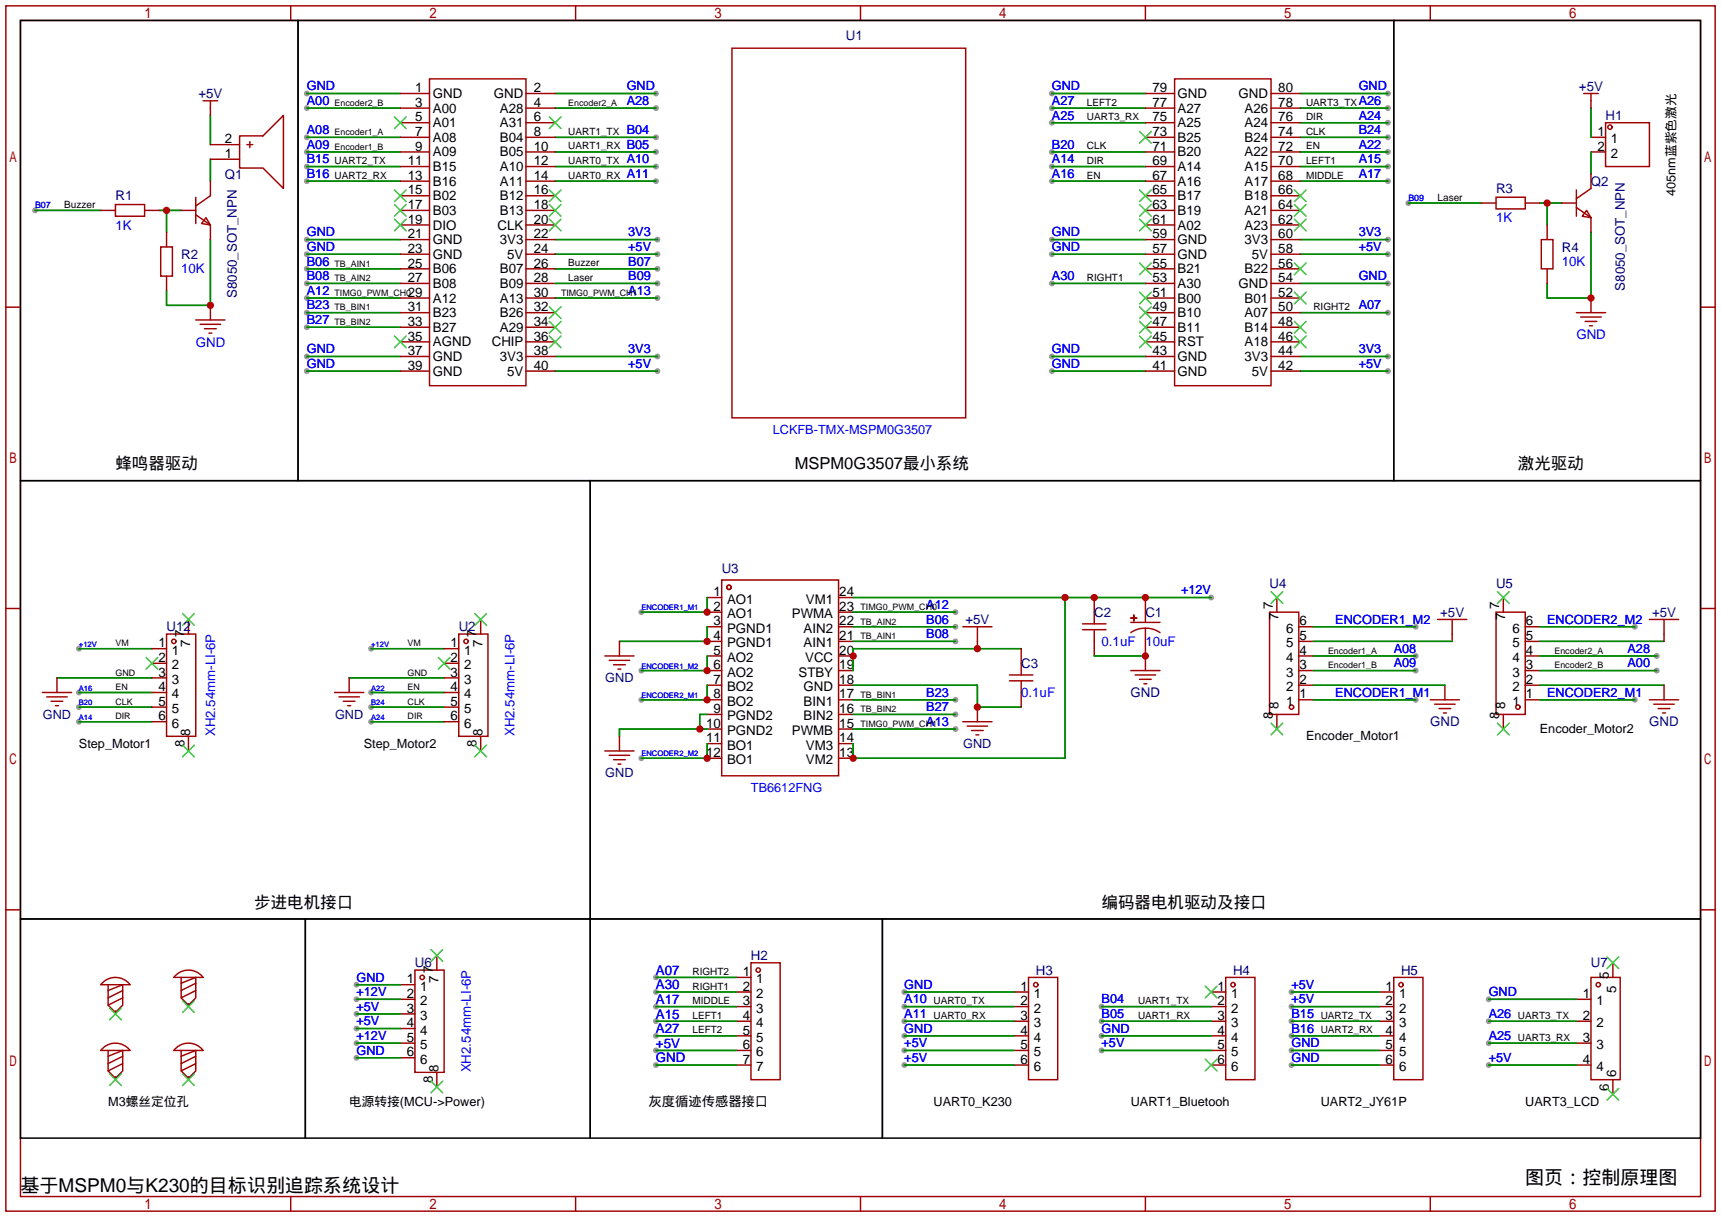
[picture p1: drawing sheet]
<svg xmlns="http://www.w3.org/2000/svg" width="299mm" height="212mm" viewBox="0 0 299 212" stroke-linecap="round" stroke-linejoin="round" font-family="sans-serif">
<g fill="#999">
<circle cx="53.3" cy="29" r=".51"/>
<circle cx="53.3" cy="18.8" r=".51"/>
<circle cx="53.3" cy="16.3" r=".51"/>
<circle cx="114.3" cy="62" r=".51"/>
<circle cx="114" cy="18.8" r=".51"/>
<circle cx="114" cy="16.3" r=".51"/>
<circle cx="114.3" cy="64.5" r=".51"/>
<circle cx="114" cy="23.9" r=".51"/>
<circle cx="114" cy="29" r=".51"/>
<circle cx="114" cy="31.5" r=".51"/>
<circle cx="114.3" cy="41.7" r=".51"/>
<circle cx="114.3" cy="46.7" r=".51"/>
<circle cx="114.3" cy="44.2" r=".51"/>
<circle cx="53.3" cy="26.4" r=".51"/>
<circle cx="53.3" cy="23.9" r=".51"/>
<circle cx="114.3" cy="51.8" r=".51"/>
<circle cx="114" cy="26.4" r=".51"/>
<circle cx="53.3" cy="31.5" r=".51"/>
<circle cx="53.3" cy="41.7" r=".51"/>
<circle cx="53.3" cy="46.7" r=".51"/>
<circle cx="53.3" cy="44.2" r=".51"/>
<circle cx="53.3" cy="51.8" r=".51"/>
<circle cx="53.3" cy="49.3" r=".51"/>
<circle cx="53.3" cy="54.4" r=".51"/>
<circle cx="53.3" cy="62" r=".51"/>
<circle cx="53.3" cy="64.5" r=".51"/>
<circle cx="53.3" cy="56.9" r=".51"/>
<circle cx="241.3" cy="44.2" r=".51"/>
<circle cx="241.3" cy="64.5" r=".51"/>
<circle cx="241.3" cy="62" r=".51"/>
<circle cx="241.3" cy="54.4" r=".51"/>
<circle cx="241.3" cy="49.3" r=".51"/>
<circle cx="241.3" cy="26.4" r=".51"/>
<circle cx="241.3" cy="23.9" r=".51"/>
<circle cx="241.3" cy="29" r=".51"/>
<circle cx="241.3" cy="31.5" r=".51"/>
<circle cx="241.3" cy="41.7" r=".51"/>
<circle cx="182.9" cy="16.3" r=".51"/>
<circle cx="182.9" cy="21.3" r=".51"/>
<circle cx="182.9" cy="18.8" r=".51"/>
<circle cx="182.9" cy="29" r=".51"/>
<circle cx="182.9" cy="26.4" r=".51"/>
<circle cx="182.9" cy="31.5" r=".51"/>
<circle cx="182.9" cy="44.2" r=".51"/>
<circle cx="182.9" cy="41.7" r=".51"/>
<circle cx="182.9" cy="49.3" r=".51"/>
<circle cx="182.9" cy="64.5" r=".51"/>
<circle cx="182.9" cy="62" r=".51"/>
<circle cx="241.3" cy="16.3" r=".51"/>
<circle cx="241.3" cy="21.3" r=".51"/>
<circle cx="241.3" cy="18.8" r=".51"/>
<circle cx="6.1" cy="36.6" r=".51"/>
<circle cx="210.6" cy="103.9" r=".51"/>
<circle cx="166.1" cy="111.5" r=".51"/>
<circle cx="166.1" cy="109" r=".51"/>
<circle cx="166.1" cy="106.4" r=".51"/>
<circle cx="166.1" cy="121.7" r=".51"/>
<circle cx="166.1" cy="124.2" r=".51"/>
<circle cx="166.1" cy="126.7" r=".51"/>
<circle cx="111.5" cy="106.4" r=".51"/>
<circle cx="111.5" cy="116.6" r=".51"/>
<circle cx="111.5" cy="121.7" r=".51"/>
<circle cx="111.5" cy="131.8" r=".51"/>
<circle cx="246.1" cy="109" r=".51"/>
<circle cx="246.1" cy="114" r=".51"/>
<circle cx="246.1" cy="116.6" r=".51"/>
<circle cx="246.1" cy="121.7" r=".51"/>
<circle cx="284.2" cy="109" r=".51"/>
<circle cx="288" cy="114" r=".51"/>
<circle cx="288" cy="116.6" r=".51"/>
<circle cx="284.2" cy="121.7" r=".51"/>
<circle cx="62" cy="171.2" r=".51"/>
<circle cx="62" cy="173.7" r=".51"/>
<circle cx="62" cy="181.4" r=".51"/>
<circle cx="62" cy="183.9" r=".51"/>
<circle cx="62" cy="176.3" r=".51"/>
<circle cx="62" cy="178.8" r=".51"/>
<circle cx="157.2" cy="175" r=".51"/>
<circle cx="157.2" cy="177.5" r=".51"/>
<circle cx="157.2" cy="180.1" r=".51"/>
<circle cx="157.2" cy="182.6" r=".51"/>
<circle cx="191.5" cy="175" r=".51"/>
<circle cx="191.5" cy="177.5" r=".51"/>
<circle cx="191.5" cy="180.1" r=".51"/>
<circle cx="191.5" cy="182.6" r=".51"/>
<circle cx="258.8" cy="185.2" r=".51"/>
<circle cx="157.2" cy="172.5" r=".51"/>
<circle cx="157.2" cy="185.2" r=".51"/>
<circle cx="224.5" cy="175" r=".51"/>
<circle cx="224.5" cy="182.6" r=".51"/>
<circle cx="224.5" cy="180.1" r=".51"/>
<circle cx="224.5" cy="177.5" r=".51"/>
<circle cx="224.5" cy="185.2" r=".51"/>
<circle cx="224.5" cy="172.5" r=".51"/>
<circle cx="258.8" cy="181.4" r=".51"/>
<circle cx="258.8" cy="177.5" r=".51"/>
<circle cx="258.8" cy="173.7" r=".51"/>
<circle cx="244.9" cy="35.3" r=".51"/>
<circle cx="13.7" cy="112.8" r=".51"/>
<circle cx="13.7" cy="120.4" r=".51"/>
<circle cx="13.7" cy="122.9" r=".51"/>
<circle cx="13.7" cy="125.5" r=".51"/>
<circle cx="64.5" cy="112.8" r=".51"/>
<circle cx="64.5" cy="120.4" r=".51"/>
<circle cx="64.5" cy="122.9" r=".51"/>
<circle cx="64.5" cy="125.5" r=".51"/>
<circle cx="114" cy="185.2" r=".51"/>
<circle cx="114" cy="182.6" r=".51"/>
<circle cx="114" cy="169.9" r=".51"/>
<circle cx="114" cy="172.5" r=".51"/>
<circle cx="114" cy="175" r=".51"/>
<circle cx="114" cy="177.5" r=".51"/>
<circle cx="114" cy="180.1" r=".51"/>
<circle cx="114.3" cy="49.3" r=".51"/>
</g>
<g fill="none" stroke="#a10000" stroke-width=".25">
<path d="M1 1h297.2v209.6h-297.2zM3.6 3.6h292.1v204.4h-292.1zM35.3 17.5h2.5M36.6 17.5v2.6M50.5 1v2.6M69.6 16.3h5.1M69.6 18.8h5.1M74.7 13.7h16.7v53.4h-16.7zM91.4 16.3h5.1M91.4 18.8h5.1M100.1 1v2.6M127.3 8.4h40.6v64.2h-40.6z"/>
<path d="M149.6 1v2.6M199.1 1v2.6M199.1 16.3h5.1M199.1 18.8h5.1M204.2 13.7h16.8v53.4h-16.8zM221 16.3h5.1M221 18.8h5.1M248.7 1v2.6M275.3 16.3h2.6M276.6 16.3v2.5M17.5 36.6h2.6M20.1 35.6h5v2h-5z"/>
<path d="M25.1 36.6h2.6M31.5 36.6h2.5M34 37.3l2.6 1.8M34 34.3v4.6M35.8 37.8l.8 1.3-1.5-.2zM36.6 31.5v2.5l-2.6 1.8M36.6 39.1v2.6M36.6 27.7h5.1M36.6 25.1h5.1M41.7 23.6h4l3.6-3.5v12.7l-3.6-3.6h-4zM42.9 25.1h1M43.4 24.6v1.1"/>
<path d="M69.6 21.3h5.1M69.6 23.9h5.1M69.6 29h5.1M69.6 39.1h5.1M69.6 26.4h5.1M69.6 31.5h5.1M69.6 34h5.1M69.6 36.6h5.1M91.4 21.3h5.1M91.4 23.9h5.1M91.4 29h5.1M91.4 39.1h5.1"/>
<path d="M91.4 26.4h5.1M91.4 31.5h5.1M91.4 34h5.1M91.4 36.6h5.1M199.1 21.3h5.1M199.1 23.9h5.1M199.1 29h5.1M199.1 39.1h5.1M199.1 26.4h5.1M199.1 31.5h5.1M199.1 34h5.1M199.1 36.6h5.1"/>
<path d="M221 21.3h5.1M221 23.9h5.1M221 29h5.1M221 39.1h5.1M221 26.4h5.1M221 31.5h5.1M221 34h5.1M221 36.6h5.1M257.6 35.3h2.5M260.1 34.3h5.1v2h-5.1zM265.2 35.3h2.5M269 39.1v2.6"/>
<path d="M271.5 35.3h2.6M274.1 36.1l2.5 1.7M274.1 33v4.6M275.8 36.6l.8 1.2-1.5-.2zM276.6 23.9h2.5M276.6 26.4h2.5M276.6 30.2v2.6l-2.5 1.7M276.6 37.8v2.6M279.1 21.3h7.7v7.7h-7.7zM1 53.4h2.6M27.9 42.9h2.1v5.1h-2.1zM29 40.4v2.5"/>
<path d="M29 48v2.5M34 55.6h5.1M34.8 56.4h3.6M35.6 57.2h2M36.3 57.9h.5M36.6 53.1v2.5M69.6 44.2h5.1M69.6 46.7h5.1M69.6 54.4h5.1M69.6 56.9h5.1M69.6 41.7h5.1M69.6 49.3h5.1"/>
<path d="M69.6 51.8h5.1M69.6 59.4h5.1M91.4 44.2h5.1M91.4 46.7h5.1M91.4 54.4h5.1M91.4 56.9h5.1M91.4 41.7h5.1M91.4 49.3h5.1M91.4 51.8h5.1M91.4 59.4h5.1M199.1 44.2h5.1M199.1 46.7h5.1"/>
<path d="M199.1 54.4h5.1M199.1 56.9h5.1M199.1 41.7h5.1M199.1 49.3h5.1M199.1 51.8h5.1M199.1 59.4h5.1M221 44.2h5.1M221 46.7h5.1M221 54.4h5.1M221 56.9h5.1M221 41.7h5.1M221 49.3h5.1"/>
<path d="M221 51.8h5.1M221 59.4h5.1M268 41.7h2v5h-2zM269 46.7v2.6M274.1 54.4h5M274.8 55.1h3.6M275.6 55.9h2M276.4 56.6h.5M276.6 51.8v2.6M295.7 53.4h2.5M69.6 62h5.1M69.6 64.5h5.1"/>
<path d="M91.4 62h5.1M91.4 64.5h5.1M199.1 62h5.1M199.1 64.5h5.1M221 62h5.1M221 64.5h5.1M1 105.8h2.6M9.9 117.9v2.5M26.4 112.8h2.6M26.4 115.3h2.6M26.4 117.9h2.6M29 110.2h5v17.8h-5z"/>
<path d="M32.8 107.7v2.5M60.7 117.9v2.5M77.2 112.8h2.6M77.2 115.3h2.6M77.2 117.9h2.6M79.8 110.2h5v17.8h-5zM83.6 107.7v2.5M105.2 114h5M105.9 114.8h3.6M106.7 115.6h2M107.4 116.3h.5M107.7 111.5v2.5"/>
<path d="M122.9 103.9h2.6M122.9 106.4h2.6M122.9 109h2.6M122.9 111.5h2.6M122.9 114h2.6M122.9 116.6h2.6M122.9 119.1h2.6M125.5 100.8h20.3v34.1h-20.3zM145.8 103.9h2.5M145.8 106.4h2.5M145.8 109h2.5M145.8 111.5h2.5"/>
<path d="M145.8 114h2.5M145.8 116.6h2.5M145.8 119.1h2.5M167.4 109h5.1M169.9 109v3.8M175.5 117.3h4.1M175.5 118.4h4.1M177.5 112.8v4.5M177.5 118.4v4.5M188.2 109.5h4.1M188.2 108.5h4.1M190.2 103.9v4.6"/>
<path d="M190.2 109.5v4.5M196.6 107.4l1 .1zM196.6 116.6h5.1M196.6 108.2h5.1M197.1 106.9v1zM197.4 117.3h3.5M198.1 118.1h2.1M198.9 118.9h.5M199.1 109.2a4.1 4.1 0 0 1 2.6 .8M199.1 109.2a4.1 4.1 0 0 0-2.5 .8M199.1 103.9v4.3M199.1 109.2v7.4"/>
<path d="M220.7 106.4h5.1v17.8h-5.1zM222 103.9v2.5M225.8 109h2.5M225.8 111.5h2.5M225.8 114h2.5M225.8 116.6h2.5M225.8 119.1h2.5M249.9 107.7h5.1M251.2 119.1v2.6M252.5 107.7v3.8M260.1 106.4h5.1v17.8h-5.1zM261.4 103.9v2.5"/>
<path d="M265.2 109h2.5M265.2 111.5h2.5M265.2 114h2.5M265.2 116.6h2.5M265.2 119.1h2.5M286.8 107.7h5M289.3 107.7v3.8M289.3 119.1v2.6M295.7 105.8h2.5M7.4 120.4h5M8.1 121.2h3.6M8.9 121.9h2"/>
<path d="M9.7 122.7h.5M26.4 125.5h2.6M26.4 120.4h2.6M26.4 122.9h2.6M32.8 128v2.6M58.2 120.4h5M58.9 121.2h3.6M59.7 121.9h2M60.5 122.7h.5M77.2 125.5h2.6M77.2 120.4h2.6M77.2 122.9h2.6"/>
<path d="M83.6 128v2.6M105.2 130.6h5M105.9 131.3h3.6M106.7 132.1h2M107.4 132.8h.5M107.7 128v2.6M122.9 121.7h2.6M122.9 124.2h2.6M122.9 126.7h2.6M122.9 129.3h2.6M122.9 131.8h2.6M145.8 121.7h2.5"/>
<path d="M145.8 124.2h2.5M145.8 126.7h2.5M145.8 129.3h2.5M145.8 131.8h2.5M167.4 125.5h5.1M168.1 126.2h3.6M168.9 127h2M169.7 127.8h.5M169.9 122.9v2.6M222 124.2v2.5M225.8 121.7h2.5M248.7 121.7h5"/>
<path d="M249.4 122.4h3.6M250.2 123.2h2M251 124h.5M261.4 124.2v2.5M265.2 121.7h2.5M286.8 121.7h5M287.5 122.4h3.6M288.3 123.2h2M289.1 124h.5M1 158.2h2.6M295.7 158.2h2.5M18 170.7a3.2 3.2 0 0 1 4.6 .5h-5.1z"/>
<path d="M18.8 171.2v3.6l1.3 1.2 1.2-1.2v-3.6l-2.5 1M20.1 175.8v.5M21.3 172.2l-2.5 1.3M21.3 173.5l-2.5 1.3M30.7 169.5a3.2 3.2 0 0 1 4.6 .4h-5.1zM31.5 169.9v3.6l1.3 1.3 1.2-1.3v-3.6l-2.5 1M32.8 174.5v.5M34 170.9l-2.5 1.3M34 172.2l-2.5 1.3M69.6 171.2h2.5M69.6 173.7h2.5M69.6 176.3h2.5"/>
<path d="M69.6 178.8h2.5M72.1 168.7h5.1v17.7h-5.1zM75.9 166.1v2.6M128 169.9h2.6M128 172.5h2.6M128 175h2.6M128 177.5h2.6M130.6 167.4h5v20.3h-5zM176.3 172.5h2.5M176.3 175h2.5M176.3 177.5h2.5M178.8 169.9h5.1v17.8h-5.1z"/>
<path d="M210.6 172.5h2.5M210.6 175h2.5M210.6 177.5h2.5M213.1 169.9h5.1v17.8h-5.1zM239.8 172.5h2.5M239.8 175h2.5M239.8 177.5h2.5M242.3 169.9h5.1v17.8h-5.1zM274.1 173.7h2.5M274.1 177.5h2.5M276.6 169.9h5.1v17.8h-5.1zM280.4 167.4v2.5"/>
<path d="M18 182.2a3.2 3.2 0 0 1 4.6 .4h-5.1zM18.8 182.6v3.6l1.3 1.3 1.2-1.3v-3.6l-2.5 1M20.1 187.2v.5M21.3 183.6l-2.5 1.3M21.3 184.9l-2.5 1.3M30.7 182.2a3.2 3.2 0 0 1 4.6 .4h-5.1zM31.5 182.6v3.6l1.3 1.3 1.2-1.3v-3.6l-2.5 1M32.8 187.2v.5M34 183.6l-2.5 1.3M34 184.9l-2.5 1.3M69.6 181.4h2.5M69.6 183.9h2.5"/>
<path d="M75.9 186.4v2.6M128 182.6h2.6M128 180.1h2.6M128 185.2h2.6M176.3 182.6h2.5M176.3 180.1h2.5M176.3 185.2h2.5M210.6 182.6h2.5M210.6 180.1h2.5M210.6 185.2h2.5M239.8 182.6h2.5M239.8 180.1h2.5"/>
<path d="M239.8 185.2h2.5M274.1 181.4h2.5M274.1 185.2h2.5M280.4 187.7v2.5M50.5 208v2.6M100.1 208v2.6M149.6 208v2.6M199.1 208v2.6M248.7 208v2.6"/>
<circle cx="279.9" cy="22.1" r=".38"/>
<circle cx="30.2" cy="111.5" r=".38"/>
<circle cx="81" cy="111.5" r=".38"/>
<circle cx="126.7" cy="102.1" r=".38"/>
<circle cx="224.5" cy="122.9" r=".38"/>
<circle cx="263.9" cy="122.9" r=".38"/>
<circle cx="73.4" cy="169.9" r=".38"/>
<circle cx="131.8" cy="168.7" r=".38"/>
<circle cx="180.1" cy="171.2" r=".38"/>
<circle cx="214.4" cy="171.2" r=".38"/>
<circle cx="243.6" cy="171.2" r=".38"/>
<circle cx="277.9" cy="171.2" r=".38"/>
</g>
<g fill="none" stroke="#008700" stroke-width=".25">
<path d="M53.3 18.8h16.3M53.3 16.3h16.3M96.5 18.8h17.5M96.5 16.3h17.5M182.9 18.8h16.2M182.9 16.3h16.2M226.1 18.8h15.2M226.1 16.3h15.2M276.6 18.8v5.1M6.1 36.6h11.4M27.7 36.6h3.8M29 36.6v3.8"/>
<path d="M36.6 20.1v5M36.6 27.7v3.8M53.3 29h16.3M53.3 23.9h16.3M53.3 31.5h16.3M53.3 26.4h16.3M96.5 29h17.5M96.5 23.9h17.5M96.5 31.5h17.5M96.5 26.4h17.5M182.9 29h16.2M182.9 31.5h16.2"/>
<path d="M182.9 26.4h16.2M182.9 21.3h16.2M226.1 29h15.2M226.1 23.9h15.2M226.1 31.5h15.2M226.1 26.4h15.2M226.1 21.3h15.2M244.9 35.3h12.7M267.7 35.3h3.8M269 35.3v3.8M276.6 26.4v3.8M36.6 41.7v11.4h-7.6v-2.6"/>
<path d="M53.3 41.7h16.3M53.3 46.7h16.3M53.3 44.2h16.3M53.3 51.8h16.3M53.3 49.3h16.3M53.3 54.4h16.3M53.3 56.9h16.3M96.5 41.7h17.8M96.5 46.7h17.8M96.5 44.2h17.8M96.5 51.8h17.8M96.5 49.3h17.8"/>
<path d="M182.9 41.7h16.2M182.9 44.2h16.2M182.9 49.3h16.2M226.1 41.7h15.2M226.1 44.2h15.2M226.1 49.3h15.2M226.1 54.4h15.2M276.6 40.4v11.4h-7.6v-2.5M53.3 62h16.3M53.3 64.5h16.3M96.5 62h17.8M96.5 64.5h17.8"/>
<path d="M182.9 62h16.2M182.9 64.5h16.2M226.1 62h15.2M226.1 64.5h15.2M9.9 117.9h16.5M13.7 112.8h12.7M60.7 117.9h16.5M64.5 112.8h12.7M122.9 103.9v2.5h-11.4M122.9 109v2.5h-15.2M122.9 114v2.6h-11.4M122.9 119.1v2.6h-11.4"/>
<path d="M148.3 103.9h62.3M148.3 111.5h17.8M148.3 119.1h21.6v3.8h7.6M148.3 109h17.8M148.3 106.4h17.8M177.5 112.8h-29.2v3.8M185.2 103.9v27.9h-36.9v-2.5M190.2 114h8.9M228.3 114h17.8M228.3 111.5h24.2M228.3 119.1h22.9M228.3 109h17.8"/>
<path d="M228.3 116.6h17.8M267.7 114h20.3M267.7 111.5h21.6M267.7 119.1h21.6M267.7 109h16.5M267.7 116.6h20.3M13.7 122.9h12.7M13.7 120.4h12.7M13.7 125.5h12.7M64.5 122.9h12.7M64.5 120.4h12.7M64.5 125.5h12.7"/>
<path d="M122.9 129.3v2.5h-11.4M122.9 126.7h-15.2v1.3M122.9 124.2h-1.2v2.5M148.3 126.7h17.8M148.3 124.2h17.8M148.3 121.7h17.8M228.3 121.7h17.8M267.7 121.7h16.5M62 171.2h7.6M62 173.7h7.6M62 176.3h7.6M62 178.8h7.6"/>
<path d="M114 175h14M114 177.5h14M114 172.5h14M114 169.9h14M157.2 175h19.1M157.2 177.5h19.1M157.2 172.5h19.1M191.5 175h19.1M191.5 177.5h19.1M224.5 175h15.3M224.5 177.5h15.3M224.5 172.5h15.3"/>
<path d="M258.8 173.7h15.3M258.8 177.5h15.3M62 181.4h7.6M62 183.9h7.6M114 180.1h14M114 182.6h14M114 185.2h14M157.2 180.1h19.1M157.2 182.6h19.1M157.2 185.2h19.1M191.5 180.1h19.1M191.5 182.6h19.1"/>
<path d="M224.5 180.1h15.3M224.5 182.6h15.3M224.5 185.2h15.3M258.8 181.4h15.3M258.8 185.2h15.3"/>
</g>
<g fill="none" stroke="#3c3" stroke-width=".25">
<path d="M68.6 35.6l2 2M68.6 33l2 2.1M68.6 38.1l2 2M68.6 20.3l2 2.1M70.6 35.6l-2 2M70.6 33l-2 2.1M70.6 38.1l-2 2M70.6 20.3l-2 2.1M95.5 20.3l2 2.1M95.5 38.1l2 2M95.5 33l2 2.1M95.5 35.6l2 2"/>
<path d="M97.5 20.3l-2 2.1M97.5 38.1l-2 2M97.5 33l-2 2.1M97.5 35.6l-2 2M198.1 22.9l2.1 2M198.1 38.1l2.1 2M198.1 33l2.1 2.1M198.1 35.6l2.1 2M200.2 22.9l-2.1 2M200.2 38.1l-2.1 2M200.2 33l-2.1 2.1M200.2 35.6l-2.1 2"/>
<path d="M225 35.6l2.1 2M225 33l2.1 2.1M225 38.1l2.1 2M227.1 35.6l-2.1 2M227.1 33l-2.1 2.1M227.1 38.1l-2.1 2M68.6 58.4l2 2.1M70.6 58.4l-2 2.1M95.5 53.3l2 2.1M95.5 55.9l2 2M95.5 58.4l2 2.1M97.5 53.3l-2 2.1"/>
<path d="M97.5 55.9l-2 2M97.5 58.4l-2 2.1M198.1 45.7l2.1 2.1M198.1 53.3l2.1 2.1M198.1 55.9l2.1 2M198.1 50.8l2.1 2M198.1 58.4l2.1 2.1M200.2 45.7l-2.1 2.1M200.2 53.3l-2.1 2.1M200.2 55.9l-2.1 2M200.2 50.8l-2.1 2M200.2 58.4l-2.1 2.1"/>
<path d="M225 58.4l2.1 2.1M225 50.8l2.1 2M225 55.9l2.1 2M225 45.7l2.1 2.1M227.1 58.4l-2.1 2.1M227.1 50.8l-2.1 2M227.1 55.9l-2.1 2M227.1 45.7l-2.1 2.1M25.4 114.3l2 2M27.4 114.3l-2 2M31.7 106.7l2.1 2M33.8 106.7l-2.1 2"/>
<path d="M76.2 114.3l2 2M78.2 114.3l-2 2M82.5 106.7l2.1 2M84.6 106.7l-2.1 2M221 102.9l2 2M223 102.9l-2 2M260.3 102.9l2.1 2M262.4 102.9l-2.1 2M31.7 129.5l2.1 2.1M33.8 129.5l-2.1 2.1M82.5 129.5l2.1 2.1M84.6 129.5l-2.1 2.1"/>
<path d="M221 125.7l2 2.1M223 125.7l-2 2.1M260.3 125.7l2.1 2.1M262.4 125.7l-2.1 2.1M19 175.3l2.1 2M21.1 175.3l-2.1 2M31.7 174l2.1 2M33.8 174l-2.1 2M74.9 165.1l2.1 2M77 165.1l-2.1 2M209.5 171.5l2.1 2M211.6 171.5l-2.1 2"/>
<path d="M279.4 166.4l2 2M281.4 166.4l-2 2M19 186.7l2.1 2M21.1 186.7l-2.1 2M31.7 186.7l2.1 2M33.8 186.7l-2.1 2M74.9 188l2.1 2M77 188l-2.1 2M209.5 184.2l2.1 2M211.6 184.2l-2.1 2M279.4 189.2l2 2.1M281.4 189.2l-2 2.1"/>
</g>
<path d="M3.6 3.6h48.2v80h-48.2zM51.8 3.6h190.5v80h-190.5zM242.3 3.6h53.4v80h-53.4zM3.6 83.6h99v76.2h-99zM102.6 83.6h193.1v76.2h-193.1zM3.6 159.8h49.5v38.1h-49.5zM53.1 159.8h49.5v38.1h-49.5zM102.6 159.8h50.8v38.1h-50.8zM153.4 159.8h142.3v38.1h-142.3z" fill="none" stroke="#000" stroke-width=".25"/>
<g fill="#c00">
<circle cx="36.6" cy="53.1" r=".63"/>
<circle cx="29" cy="36.6" r=".63"/>
<circle cx="148.3" cy="131.8" r=".63"/>
<circle cx="185.2" cy="103.9" r=".63"/>
<circle cx="190.2" cy="103.9" r=".63"/>
<circle cx="199.1" cy="103.9" r=".63"/>
<circle cx="199.1" cy="114" r=".63"/>
<circle cx="169.9" cy="112.8" r=".63"/>
<circle cx="148.3" cy="114" r=".63"/>
<circle cx="122.9" cy="111.5" r=".63"/>
<circle cx="121.7" cy="126.7" r=".63"/>
<circle cx="169.9" cy="122.9" r=".63"/>
<circle cx="122.9" cy="106.4" r=".63"/>
<circle cx="122.9" cy="116.6" r=".63"/>
<circle cx="122.9" cy="121.7" r=".63"/>
<circle cx="122.9" cy="131.8" r=".63"/>
<circle cx="276.6" cy="51.8" r=".63"/>
<circle cx="269" cy="35.3" r=".63"/>
</g>
<g font-size="3.3">
<text x="3.6" y="207.2">基于MSPM0与K230的目标识别追踪系统设计</text>
<text x="265.2" y="205.9">图页：控制原理图</text>
</g>
<g font-size="2.9">
<text x="20.1" y="81.6">蜂鸣器驱动</text>
<text x="138.2" y="81.6">MSPM0G3507最小系统</text>
<text x="263.9" y="81.6">激光驱动</text>
<text x="44.2" y="157.8">步进电机接口</text>
<text x="191.5" y="157.8">编码器电机驱动及接口</text>
</g>
<g font-size="2.3" fill="#000080">
<text x="147.1" y="6.9">U1</text>
<text x="34.5" y="17.1">+5V</text>
<text x="274.5" y="15.8">+5V</text>
<text x="279.1" y="20.9">H1</text>
<text x="20.1" y="34.8">R1</text>
<text x="39.1" y="31">Q1</text>
<text x="260.1" y="33.6">R3</text>
<text x="276.6" y="32.3">Q2</text>
<text x="31.5" y="45">R2</text>
<text x="271.5" y="43.7">R4</text>
<text x="41.2" y="51.8" transform="rotate(-90 41.2 51.8)">S8050_SOT_NPN</text>
<text x="282.5" y="50.5" transform="rotate(-90 282.5 50.5)">S8050_SOT_NPN</text>
<text x="125.5" y="99.6">U3</text>
<text x="190.2" y="107.2">C2</text>
<text x="199.1" y="107.2">C1</text>
<text x="220.7" y="102.2">U4</text>
<text x="250.4" y="107.2">+5V</text>
<text x="260.1" y="102.2">U5</text>
<text x="287.2" y="107.2">+5V</text>
<text x="29" y="109.8">U12</text>
<text x="79.8" y="109.8">U2</text>
<text x="167.8" y="108.5">+5V</text>
<text x="177.5" y="116.1">C3</text>
<text x="196.6" y="121.2">GND</text>
<text x="248.6" y="126.3">GND</text>
<text x="286.7" y="126.3">GND</text>
<text x="130.6" y="166.9">H2</text>
<text x="72.1" y="168.2">U6</text>
<text x="180.1" y="169.5">H3</text>
<text x="214.4" y="169.5">H4</text>
<text x="243.6" y="169.5">H5</text>
<text x="276.6" y="168.2">U7</text>
</g>
<g font-size="2.3">
<text x="72.2" y="16">1</text>
<text x="75.3" y="17">GND</text>
<text x="85.9" y="17">GND</text>
<text x="92.8" y="16">2</text>
<text x="200.4" y="16">79</text>
<text x="204.7" y="17">GND</text>
<text x="215.3" y="17">GND</text>
<text x="222.2" y="16">80</text>
<text x="72.2" y="18.6">3</text>
<text x="72.2" y="23.6">7</text>
<text x="72.2" y="21.1">5</text>
<text x="75.3" y="19.6">A00</text>
<text x="75.3" y="22.1">A01</text>
<text x="86.9" y="22.1">A31</text>
<text x="86.9" y="19.6">A28</text>
<text x="92.8" y="21.1">6</text>
<text x="92.8" y="23.6">8</text>
<text x="92.8" y="18.6">4</text>
<text x="200.4" y="21.1">75</text>
<text x="200.4" y="23.6">73</text>
<text x="200.4" y="18.6">77</text>
<text x="204.7" y="22.1">A25</text>
<text x="204.7" y="19.6">A27</text>
<text x="216.4" y="19.6">A26</text>
<text x="216.4" y="22.1">A24</text>
<text x="222.2" y="18.6">78</text>
<text x="222.2" y="23.6">74</text>
<text x="222.2" y="21.1">76</text>
<text x="277.7" y="23.6">1</text>
<text x="39.1" y="27.5">1</text>
<text x="39.1" y="24.9">2</text>
<text x="70.9" y="28.7">11</text>
<text x="72.2" y="26.2">9</text>
<text x="75.3" y="27.2">A09</text>
<text x="75.3" y="29.7">B15</text>
<text x="75.3" y="24.7">A08</text>
<text x="86.9" y="24.7">B04</text>
<text x="86.9" y="29.7">A10</text>
<text x="86.9" y="27.2">B05</text>
<text x="92.8" y="28.7">12</text>
<text x="92.8" y="26.2">10</text>
<text x="200.4" y="28.7">69</text>
<text x="200.4" y="26.2">71</text>
<text x="204.7" y="24.7">B25</text>
<text x="204.7" y="29.7">A14</text>
<text x="204.7" y="27.2">B20</text>
<text x="216.4" y="27.2">A22</text>
<text x="216.4" y="29.7">A15</text>
<text x="216.4" y="24.7">B24</text>
<text x="222.2" y="26.2">72</text>
<text x="222.2" y="28.7">70</text>
<text x="277.7" y="26.2">2</text>
<text x="280.1" y="24.9">1</text>
<text x="280.1" y="27.5">2</text>
<text x="70.9" y="33.8">15</text>
<text x="70.9" y="31.3">13</text>
<text x="75.3" y="34.8">B02</text>
<text x="75.3" y="32.3">B16</text>
<text x="86.9" y="32.3">A11</text>
<text x="86.9" y="34.8">B12</text>
<text x="92.8" y="31.3">14</text>
<text x="92.8" y="33.8">16</text>
<text x="200.4" y="31.3">67</text>
<text x="200.4" y="33.8">65</text>
<text x="204.7" y="32.3">A16</text>
<text x="204.7" y="34.8">B17</text>
<text x="216.4" y="34.8">B18</text>
<text x="216.4" y="32.3">A17</text>
<text x="222.2" y="33.8">66</text>
<text x="222.2" y="31.3">68</text>
<text x="70.9" y="41.4">21</text>
<text x="70.9" y="36.3">17</text>
<text x="70.9" y="38.9">19</text>
<text x="75.3" y="37.4">B03</text>
<text x="75.3" y="39.9">DIO</text>
<text x="86.5" y="39.9">CLK</text>
<text x="86.9" y="37.4">B13</text>
<text x="92.8" y="38.9">20</text>
<text x="92.8" y="36.3">18</text>
<text x="92.8" y="41.4">22</text>
<text x="200.4" y="38.9">61</text>
<text x="200.4" y="36.3">63</text>
<text x="200.4" y="41.4">59</text>
<text x="204.7" y="39.9">A02</text>
<text x="204.7" y="37.4">B19</text>
<text x="216.4" y="37.4">A21</text>
<text x="216.4" y="39.9">A23</text>
<text x="222.2" y="41.4">60</text>
<text x="222.2" y="36.3">64</text>
<text x="222.2" y="38.9">62</text>
<text x="70.9" y="46.5">25</text>
<text x="70.9" y="44">23</text>
<text x="75.3" y="42.4">GND</text>
<text x="75.3" y="47.5">B06</text>
<text x="75.3" y="45">GND</text>
<text x="86.9" y="47.5">B07</text>
<text x="86.9" y="42.4">3V3</text>
<text x="88.2" y="45">5V</text>
<text x="92.8" y="44">24</text>
<text x="92.8" y="46.5">26</text>
<text x="200.4" y="44">57</text>
<text x="200.4" y="46.5">55</text>
<text x="204.7" y="45">GND</text>
<text x="204.7" y="47.5">B21</text>
<text x="204.7" y="42.4">GND</text>
<text x="216.4" y="42.4">3V3</text>
<text x="216.4" y="47.5">B22</text>
<text x="217.6" y="45">5V</text>
<text x="222.2" y="46.5">56</text>
<text x="222.2" y="44">58</text>
<text x="70.9" y="51.6">29</text>
<text x="70.9" y="49">27</text>
<text x="75.3" y="52.6">A12</text>
<text x="75.3" y="50.1">B08</text>
<text x="86.9" y="50.1">B09</text>
<text x="86.9" y="52.6">A13</text>
<text x="92.8" y="49">28</text>
<text x="92.8" y="51.6">30</text>
<text x="200.4" y="49">53</text>
<text x="200.4" y="51.6">51</text>
<text x="204.7" y="50.1">A30</text>
<text x="204.7" y="52.6">B00</text>
<text x="215.3" y="50.1">GND</text>
<text x="216.4" y="52.6">B01</text>
<text x="222.2" y="51.6">52</text>
<text x="222.2" y="49">54</text>
<text x="70.9" y="59.2">35</text>
<text x="70.9" y="56.7">33</text>
<text x="70.9" y="54.1">31</text>
<text x="75.3" y="57.7">B27</text>
<text x="75.3" y="55.1">B23</text>
<text x="86.9" y="55.1">B26</text>
<text x="86.9" y="57.7">A29</text>
<text x="92.8" y="54.1">32</text>
<text x="92.8" y="56.7">34</text>
<text x="92.8" y="59.2">36</text>
<text x="200.4" y="54.1">49</text>
<text x="200.4" y="56.7">47</text>
<text x="200.4" y="59.2">45</text>
<text x="204.7" y="55.1">B10</text>
<text x="204.7" y="57.7">B11</text>
<text x="216.4" y="57.7">B14</text>
<text x="216.4" y="55.1">A07</text>
<text x="222.2" y="59.2">46</text>
<text x="222.2" y="56.7">48</text>
<text x="222.2" y="54.1">50</text>
<text x="70.9" y="64.3">39</text>
<text x="70.9" y="61.7">37</text>
<text x="75.3" y="65.3">GND</text>
<text x="75.3" y="60.2">AGND</text>
<text x="75.3" y="62.8">GND</text>
<text x="85.5" y="60.2">CHIP</text>
<text x="86.9" y="62.8">3V3</text>
<text x="88.2" y="65.3">5V</text>
<text x="92.8" y="61.7">38</text>
<text x="92.8" y="64.3">40</text>
<text x="200.4" y="61.7">43</text>
<text x="200.4" y="64.3">41</text>
<text x="204.7" y="62.8">GND</text>
<text x="204.7" y="60.2">RST</text>
<text x="204.7" y="65.3">GND</text>
<text x="216.4" y="60.2">A18</text>
<text x="216.4" y="62.8">3V3</text>
<text x="217.6" y="65.3">5V</text>
<text x="222.2" y="64.3">42</text>
<text x="222.2" y="61.7">44</text>
<text x="124.1" y="103.7">1</text>
<text x="124.1" y="106.2">2</text>
<text x="126.4" y="104.9">AO1</text>
<text x="126.4" y="107.5">AO1</text>
<text x="137.7" y="107.5">PWMA</text>
<text x="140.1" y="104.9">VM1</text>
<text x="145.9" y="106.2">23</text>
<text x="145.9" y="103.7">24</text>
<text x="221.3" y="105.9" transform="rotate(-90 221.3 105.9)">7</text>
<text x="222.3" y="107.7" transform="rotate(-90 222.3 107.7)">7</text>
<text x="260.6" y="105.9" transform="rotate(-90 260.6 105.9)">7</text>
<text x="261.7" y="107.7" transform="rotate(-90 261.7 107.7)">7</text>
<text x="27.5" y="112.5">1</text>
<text x="29.9" y="113.8">1</text>
<text x="32" y="110.7" transform="rotate(-90 32 110.7)">7</text>
<text x="33.1" y="112.5" transform="rotate(-90 33.1 112.5)">7</text>
<text x="78.3" y="112.5">1</text>
<text x="80.7" y="113.8">1</text>
<text x="82.8" y="110.7" transform="rotate(-90 82.8 110.7)">7</text>
<text x="83.9" y="112.5" transform="rotate(-90 83.9 112.5)">7</text>
<text x="124.1" y="108.7">3</text>
<text x="124.1" y="111.3">4</text>
<text x="124.1" y="113.8">5</text>
<text x="126.4" y="110">PGND1</text>
<text x="126.4" y="112.5">PGND1</text>
<text x="139.7" y="112.5">AIN1</text>
<text x="139.7" y="110">AIN2</text>
<text x="145.9" y="113.8">20</text>
<text x="145.9" y="111.3">21</text>
<text x="145.9" y="108.7">22</text>
<text x="223.6" y="112.5">5</text>
<text x="223.6" y="110">6</text>
<text x="225.9" y="113.8">4</text>
<text x="225.9" y="111.3">5</text>
<text x="225.9" y="108.7">6</text>
<text x="263" y="112.5">5</text>
<text x="263" y="110">6</text>
<text x="265.3" y="113.8">4</text>
<text x="265.3" y="111.3">5</text>
<text x="265.3" y="108.7">6</text>
<text x="27.5" y="115.1">2</text>
<text x="27.5" y="117.6">3</text>
<text x="29.9" y="116.4">2</text>
<text x="29.9" y="118.9">3</text>
<text x="78.3" y="115.1">2</text>
<text x="78.3" y="117.6">3</text>
<text x="80.7" y="116.4">2</text>
<text x="80.7" y="118.9">3</text>
<text x="124.1" y="116.4">6</text>
<text x="124.1" y="118.9">7</text>
<text x="126.4" y="115.1">AO2</text>
<text x="126.4" y="117.6">AO2</text>
<text x="138.8" y="117.6">STBY</text>
<text x="140" y="115.1">VCC</text>
<text x="145.9" y="118.9">18</text>
<text x="145.9" y="116.4">19</text>
<text x="223.6" y="117.6">3</text>
<text x="223.6" y="115.1">4</text>
<text x="225.9" y="118.9">2</text>
<text x="225.9" y="116.4">3</text>
<text x="263" y="117.6">3</text>
<text x="263" y="115.1">4</text>
<text x="265.3" y="118.9">2</text>
<text x="265.3" y="116.4">3</text>
<text x="27.5" y="120.2">4</text>
<text x="27.5" y="122.7">5</text>
<text x="27.5" y="125.2">6</text>
<text x="29.9" y="121.4">4</text>
<text x="29.9" y="124">5</text>
<text x="78.3" y="120.2">4</text>
<text x="78.3" y="122.7">5</text>
<text x="78.3" y="125.2">6</text>
<text x="80.7" y="121.4">4</text>
<text x="80.7" y="124">5</text>
<text x="124.1" y="121.4">8</text>
<text x="124.1" y="124">9</text>
<text x="126.4" y="120.2">BO2</text>
<text x="126.4" y="122.7">BO2</text>
<text x="126.4" y="125.2">PGND2</text>
<text x="139.7" y="125.2">BIN2</text>
<text x="139.7" y="122.7">BIN1</text>
<text x="139.7" y="120.2">GND</text>
<text x="145.9" y="124">16</text>
<text x="145.9" y="121.4">17</text>
<text x="221.3" y="125" transform="rotate(-90 221.3 125)">8</text>
<text x="222.3" y="123.2" transform="rotate(-90 222.3 123.2)">8</text>
<text x="223.6" y="122.7">1</text>
<text x="223.6" y="120.2">2</text>
<text x="225.9" y="121.4">1</text>
<text x="260.6" y="125" transform="rotate(-90 260.6 125)">8</text>
<text x="261.7" y="123.2" transform="rotate(-90 261.7 123.2)">8</text>
<text x="263" y="122.7">1</text>
<text x="263" y="120.2">2</text>
<text x="265.3" y="121.4">1</text>
<text x="29.9" y="126.5">6</text>
<text x="32" y="129.8" transform="rotate(-90 32 129.8)">8</text>
<text x="33.1" y="128" transform="rotate(-90 33.1 128)">8</text>
<text x="80.7" y="126.5">6</text>
<text x="82.8" y="129.8" transform="rotate(-90 82.8 129.8)">8</text>
<text x="83.9" y="128" transform="rotate(-90 83.9 128)">8</text>
<text x="122.8" y="126.5">10</text>
<text x="122.8" y="129.1">11</text>
<text x="122.8" y="131.6">12</text>
<text x="126.4" y="127.8">PGND2</text>
<text x="126.4" y="130.3">BO1</text>
<text x="137.7" y="127.8">PWMB</text>
<text x="140.1" y="130.3">VM3</text>
<text x="145.9" y="131.6">13</text>
<text x="145.9" y="129.1">14</text>
<text x="145.9" y="126.5">15</text>
<text x="126.4" y="132.9">BO1</text>
<text x="140.1" y="132.9">VM2</text>
<text x="70.7" y="171">1</text>
<text x="70.7" y="173.5">2</text>
<text x="73.1" y="172.2">1</text>
<text x="75.2" y="169.1" transform="rotate(-90 75.2 169.1)">7</text>
<text x="76.2" y="170.9" transform="rotate(-90 76.2 170.9)">7</text>
<text x="129.1" y="169.7">1</text>
<text x="129.1" y="172.2">2</text>
<text x="131.5" y="171">1</text>
<text x="131.5" y="173.5">2</text>
<text x="177.4" y="172.2">1</text>
<text x="179.8" y="173.5">1</text>
<text x="211.7" y="172.2">1</text>
<text x="214" y="173.5">1</text>
<text x="240.9" y="172.2">1</text>
<text x="243.3" y="173.5">1</text>
<text x="275.2" y="173.5">1</text>
<text x="279.7" y="170.3" transform="rotate(-90 279.7 170.3)">5</text>
<text x="281" y="172.6" transform="rotate(-90 281 172.6)">5</text>
<text x="70.7" y="176">3</text>
<text x="70.7" y="178.6">4</text>
<text x="73.1" y="174.8">2</text>
<text x="73.1" y="177.3">3</text>
<text x="73.1" y="179.9">4</text>
<text x="129.1" y="174.8">3</text>
<text x="129.1" y="177.3">4</text>
<text x="129.1" y="179.9">5</text>
<text x="131.5" y="176">3</text>
<text x="131.5" y="178.6">4</text>
<text x="177.4" y="174.8">2</text>
<text x="177.4" y="177.3">3</text>
<text x="177.4" y="179.9">4</text>
<text x="179.8" y="176">2</text>
<text x="179.8" y="178.6">3</text>
<text x="211.7" y="174.8">2</text>
<text x="211.7" y="177.3">3</text>
<text x="211.7" y="179.9">4</text>
<text x="214" y="176">2</text>
<text x="214" y="178.6">3</text>
<text x="240.9" y="174.8">2</text>
<text x="240.9" y="177.3">3</text>
<text x="240.9" y="179.9">4</text>
<text x="243.3" y="176">2</text>
<text x="243.3" y="178.6">3</text>
<text x="275.2" y="177.3">2</text>
<text x="277.5" y="174.8">1</text>
<text x="277.5" y="178.6">2</text>
<text x="70.7" y="181.1">5</text>
<text x="70.7" y="183.7">6</text>
<text x="73.1" y="182.4">5</text>
<text x="73.1" y="184.9">6</text>
<text x="129.1" y="182.4">6</text>
<text x="129.1" y="184.9">7</text>
<text x="131.5" y="181.1">5</text>
<text x="131.5" y="183.7">6</text>
<text x="177.4" y="182.4">5</text>
<text x="177.4" y="184.9">6</text>
<text x="179.8" y="181.1">4</text>
<text x="179.8" y="183.7">5</text>
<text x="211.7" y="182.4">5</text>
<text x="211.7" y="184.9">6</text>
<text x="214" y="181.1">4</text>
<text x="214" y="183.7">5</text>
<text x="240.9" y="182.4">5</text>
<text x="240.9" y="184.9">6</text>
<text x="243.3" y="181.1">4</text>
<text x="243.3" y="183.7">5</text>
<text x="275.2" y="181.1">3</text>
<text x="275.2" y="184.9">4</text>
<text x="277.5" y="182.4">3</text>
<text x="75.2" y="188.2" transform="rotate(-90 75.2 188.2)">8</text>
<text x="76.2" y="186.4" transform="rotate(-90 76.2 186.4)">8</text>
<text x="131.5" y="186.2">7</text>
<text x="179.8" y="186.2">6</text>
<text x="214" y="186.2">6</text>
<text x="243.3" y="186.2">6</text>
<text x="277.5" y="186.2">4</text>
<text x="279.7" y="189.6" transform="rotate(-90 279.7 189.6)">6</text>
<text x="281" y="187.3" transform="rotate(-90 281 187.3)">6</text>
<text x="112.8" y="192.3">灰度循迹传感器接口</text>
</g>
<g font-size="2.3" fill="#00f">
<text x="20.1" y="39.9">1K</text>
<text x="260.1" y="38.7">1K</text>
<text x="31.5" y="47.5">10K</text>
<text x="271.5" y="46.3">10K</text>
<text x="274.1" y="59">GND</text>
<text x="34" y="60.2">GND</text>
<text x="191.5" y="112.3">0.1uF</text>
<text x="199.1" y="112.3">10uF</text>
<text x="177.5" y="121.2">0.1uF</text>
<text x="37.4" y="128" transform="rotate(-90 37.4 128)">XH2.54mm-LI-6P</text>
<text x="89.5" y="128" transform="rotate(-90 89.5 128)">XH2.54mm-LI-6P</text>
<text x="114" y="169.5">A07</text>
<text x="114" y="172">A30</text>
<text x="114" y="174.5">A17</text>
<text x="114" y="177.1">A15</text>
<text x="114" y="179.6">A27</text>
<text x="114" y="184.7">GND</text>
<text x="114" y="182.2">+5V</text>
<text x="81.8" y="186.4" transform="rotate(-90 81.8 186.4)">XH2.54mm-LI-6P</text>
</g>
<g font-size="2.2" fill="#00f">
<text x="53.3" y="15.7">GND</text>
<text x="109" y="15.7">GND</text>
<text x="182.9" y="15.7">GND</text>
<text x="236.2" y="15.7">GND</text>
<text x="53.3" y="18.2">A00</text>
<text x="53.3" y="23.3">A08</text>
<text x="109" y="18.2">A28</text>
<text x="109" y="23.3">B04</text>
<text x="182.9" y="20.8">A25</text>
<text x="182.9" y="18.2">A27</text>
<text x="236.2" y="23.3">B24</text>
<text x="236.2" y="20.8">A24</text>
<text x="236.2" y="18.2">A26</text>
<text x="53.3" y="28.4">B15</text>
<text x="53.3" y="25.9">A09</text>
<text x="109" y="28.4">A10</text>
<text x="109" y="25.9">B05</text>
<text x="182.9" y="28.4">A14</text>
<text x="182.9" y="25.9">B20</text>
<text x="236.2" y="25.9">A22</text>
<text x="236.2" y="28.4">A15</text>
<text x="53.3" y="30.9">B16</text>
<text x="109" y="30.9">A11</text>
<text x="182.9" y="30.9">A16</text>
<text x="236.2" y="30.9">A17</text>
<text x="53.3" y="41.1">GND</text>
<text x="109.2" y="41.1">3V3</text>
<text x="182.9" y="41.1">GND</text>
<text x="236.2" y="41.1">3V3</text>
<text x="53.3" y="46.2">B06</text>
<text x="53.3" y="43.6">GND</text>
<text x="109.2" y="46.2">B07</text>
<text x="109.2" y="43.6">+5V</text>
<text x="182.9" y="43.6">GND</text>
<text x="236.2" y="43.6">+5V</text>
<text x="53.3" y="51.3">A12</text>
<text x="53.3" y="48.7">B08</text>
<text x="53.3" y="53.8">B23</text>
<text x="109.2" y="51.3">A13</text>
<text x="109.2" y="48.7">B09</text>
<text x="182.9" y="48.7">A30</text>
<text x="236.2" y="53.8">A07</text>
<text x="236.2" y="48.7">GND</text>
<text x="53.3" y="56.3">B27</text>
<text x="53.3" y="61.4">GND</text>
<text x="53.3" y="64">GND</text>
<text x="109.2" y="61.4">3V3</text>
<text x="109.2" y="64">+5V</text>
<text x="182.9" y="64">GND</text>
<text x="182.9" y="61.4">GND</text>
<text x="236.2" y="64">+5V</text>
<text x="236.2" y="61.4">3V3</text>
<text x="134.4" y="75.4">LCKFB-TMX-MSPM0G3507</text>
<text x="161" y="105.9">A12</text>
<text x="205.3" y="103.3">+12V</text>
<text x="161" y="111">B08</text>
<text x="161" y="108.4">B06</text>
<text x="232.2" y="108.4">ENCODER1_M2</text>
<text x="242.3" y="113.5">A08</text>
<text x="269" y="108.4">ENCODER2_M2</text>
<text x="283" y="113.5">A28</text>
<text x="242.3" y="116">A09</text>
<text x="283" y="116">A00</text>
<text x="161" y="121.1">B23</text>
<text x="161" y="123.7">B27</text>
<text x="232.2" y="121.1">ENCODER1_M1</text>
<text x="269" y="121.1">ENCODER2_M1</text>
<text x="161" y="126.2">A13</text>
<text x="130.6" y="137.6">TB6612FNG</text>
<text x="62" y="170.6">GND</text>
<text x="62" y="173.2">+12V</text>
<text x="157.2" y="171.9">GND</text>
<text x="224.5" y="171.9">+5V</text>
<text x="258.8" y="173.2">GND</text>
<text x="62" y="175.7">+5V</text>
<text x="62" y="178.3">+5V</text>
<text x="157.2" y="174.5">A10</text>
<text x="157.2" y="177">A11</text>
<text x="157.2" y="179.5">GND</text>
<text x="191.5" y="174.5">B04</text>
<text x="191.5" y="177">B05</text>
<text x="191.5" y="179.5">GND</text>
<text x="224.5" y="174.5">+5V</text>
<text x="224.5" y="179.5">B16</text>
<text x="224.5" y="177">B15</text>
<text x="258.8" y="177">A26</text>
<text x="62" y="180.8">+12V</text>
<text x="62" y="183.3">GND</text>
<text x="157.2" y="182.1">+5V</text>
<text x="157.2" y="184.6">+5V</text>
<text x="191.5" y="182.1">+5V</text>
<text x="224.5" y="182.1">GND</text>
<text x="224.5" y="184.6">GND</text>
<text x="258.8" y="184.6">+5V</text>
<text x="258.8" y="180.8">A25</text>
</g>
<g font-size="2.2">
<text x="291.3" y="34" transform="rotate(-90 291.3 34)">405nm蓝紫色激光</text>
<text x="13.7" y="130">Step_Motor1</text>
<text x="63.2" y="130">Step_Motor2</text>
<text x="227.1" y="128.7">Encoder_Motor1</text>
<text x="267.7" y="127.5">Encoder_Motor2</text>
<text x="18.8" y="192.2">M3螺丝定位孔</text>
<text x="60.7" y="192.2">电源转接(MCU-&gt;Power)</text>
<text x="162.3" y="192.2">UART0_K230</text>
<text x="196.6" y="192.2">UART1_Bluetooh</text>
<text x="229.6" y="192.2">UART2_JY61P</text>
<text x="265.2" y="192.2">UART3_LCD</text>
</g>
<g font-size="2.2" fill="#000080">
<text x="105.2" y="118.6">GND</text>
<text x="7.5" y="124.9">GND</text>
<text x="58.3" y="124.9">GND</text>
<text x="167.5" y="130">GND</text>
<text x="105.2" y="135.1">GND</text>
</g>
<g font-size="1.7">
<text x="98.8" y="23.4">UART1_TX</text>
<text x="189" y="18.4">LEFT2</text>
<text x="189" y="20.9">UART3_RX</text>
<text x="227.1" y="18.4">UART3_TX</text>
<text x="227.1" y="23.4">CLK</text>
<text x="227.1" y="20.9">DIR</text>
<text x="58.2" y="28.5">UART2_TX</text>
<text x="98.8" y="26">UART1_RX</text>
<text x="98.8" y="28.5">UART0_TX</text>
<text x="189" y="26">CLK</text>
<text x="189" y="28.5">DIR</text>
<text x="227.1" y="28.5">LEFT1</text>
<text x="227.1" y="26">EN</text>
<text x="58.2" y="31.1">UART2_RX</text>
<text x="98.8" y="31.1">UART0_RX</text>
<text x="189" y="31.1">EN</text>
<text x="227.1" y="31.1">MIDDLE</text>
<text x="249.9" y="34.9">Laser</text>
<text x="11.2" y="36.1">Buzzer</text>
<text x="98.8" y="46.3">Buzzer</text>
<text x="98.8" y="48.8">Laser</text>
<text x="189" y="48.8">RIGHT1</text>
<text x="228.3" y="53.9">RIGHT2</text>
<text x="120.4" y="169.5">RIGHT2</text>
<text x="120.4" y="172">RIGHT1</text>
<text x="120.4" y="174.6">MIDDLE</text>
<text x="120.4" y="177.1">LEFT1</text>
<text x="120.4" y="179.7">LEFT2</text>
<text x="162.3" y="174.6">UART0_TX</text>
<text x="162.3" y="177.1">UART0_RX</text>
<text x="197.9" y="174.6">UART1_TX</text>
<text x="197.9" y="177.1">UART1_RX</text>
<text x="229.6" y="177.1">UART2_TX</text>
<text x="229.6" y="179.7">UART2_RX</text>
<text x="263.9" y="177.1">UART3_TX</text>
<text x="263.9" y="180.9">UART3_RX</text>
</g>
<g font-size="1.5">
<text x="58.2" y="18.4">Encoder2_B</text>
<text x="58.2" y="23.5">Encoder1_A</text>
<text x="98.8" y="18.4">Encoder2_A</text>
<text x="58.2" y="26">Encoder1_B</text>
<text x="58.2" y="46.3">TB_AIN1</text>
<text x="58.2" y="48.9">TB_AIN2</text>
<text x="58.2" y="51.4">TIMG0_PWM_CH0</text>
<text x="58.2" y="54">TB_BIN1</text>
<text x="97.5" y="51.4">TIMG0_PWM_CH1</text>
<text x="58.2" y="56.5">TB_BIN2</text>
<text x="149.6" y="106">TIMG0_PWM_CH0</text>
<text x="20.1" y="112.4">VM</text>
<text x="70.9" y="112.4">VM</text>
<text x="149.6" y="111.1">TB_AIN1</text>
<text x="149.6" y="108.6">TB_AIN2</text>
<text x="230.9" y="113.7">Encoder1_A</text>
<text x="270.3" y="113.7">Encoder2_A</text>
<text x="20.1" y="117.5">GND</text>
<text x="70.9" y="117.5">GND</text>
<text x="230.9" y="116.2">Encoder1_B</text>
<text x="270.3" y="116.2">Encoder2_B</text>
<text x="20.1" y="120">EN</text>
<text x="20.1" y="122.5">CLK</text>
<text x="20.1" y="125.1">DIR</text>
<text x="70.9" y="120">EN</text>
<text x="70.9" y="122.5">CLK</text>
<text x="70.9" y="125.1">DIR</text>
<text x="149.6" y="121.3">TB_BIN1</text>
<text x="149.6" y="123.8">TB_BIN2</text>
<text x="149.6" y="126.4">TIMG0_PWM_CH1</text>
</g>
<g font-size="1.5" fill="#00f">
<text x="244.9" y="34.9">B09</text>
<text x="6.1" y="36.2">B07</text>
</g>
<g font-size="1.3" fill="#00f">
<text x="111.5" y="106.1">ENCODER1_M1</text>
<text x="13.7" y="112.4">+12V</text>
<text x="64.5" y="112.4">+12V</text>
<text x="111.5" y="116.3">ENCODER1_M2</text>
<text x="13.7" y="120.1">A16</text>
<text x="13.7" y="122.6">B20</text>
<text x="13.7" y="125.1">A14</text>
<text x="64.5" y="120.1">A22</text>
<text x="64.5" y="122.6">B24</text>
<text x="64.5" y="125.1">A24</text>
<text x="111.5" y="121.3">ENCODER2_M1</text>
<text x="111.5" y="131.5">ENCODER2_M2</text>
</g>
</svg>
